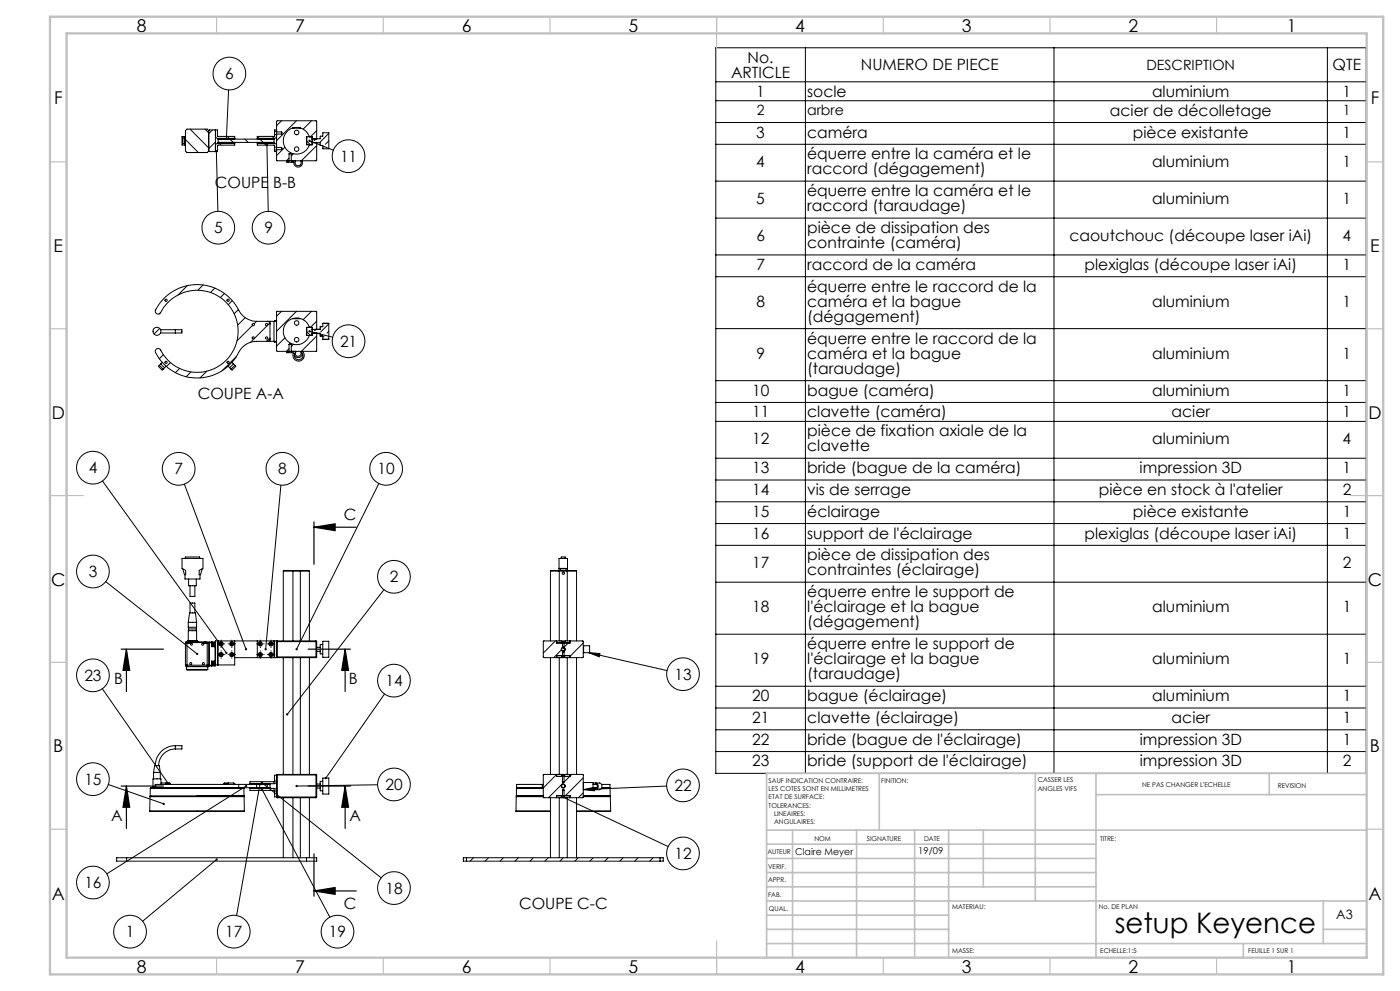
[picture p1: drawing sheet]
<svg xmlns="http://www.w3.org/2000/svg" width="420mm" height="297mm" viewBox="0 0 420 297" stroke-linecap="round" stroke-linejoin="round" font-family="sans-serif">
<g fill="none" stroke="#000" stroke-width=".3">
<path d="M214.7 14.3h195.2v217.5h-195.2zM241.6 14.3v217.5M316.2 14.3v217.5M398.2 14.3v217.5M57 38.7l5.6 5.6M61.5 38.7l1.1 1.1M62.6 39.2l-.4-.5h-6.1l-.5 .5v6l.5 .5h6.1l.4-.5M62.6 39.2v6.1M63.7 38.9l-1.1 1.2M64.6 39l-1.8-.1-.2 .3M68.6 26.9l-.7 14.7M82.4 39.4v.9"/>
<path d="M82.4 39.4h.6M83 39.5v-3.1l.1-.2h11.7l.2 .2v5.3h-1.3M83 39.5v.7M83 38.9h-.6v.5M83 39.5h1.5M84.5 36.2l-1.5 1.5M84.5 39.5l.2 .3-.2 .4M84.5 39.5v.7M87.9 38.3h2.2M87.9 38.3a4 4 0 0 0-1.8 6.7 4 4 0 0 0 6.7-1.6M88.9 36.2l-5.9 6M90.1 38.3a4 4 0 0 1 2.7 2.7"/>
<path d="M93.5 36.2l-2.6 2.5M95 39.2l-1.9 1.8M98.6 40l-2.6 2.7M214.7 30.2h195.2M214.7 36.7h195.2M214.7 24.5h195.2M55.3 41.3v1.7M55.5 40.9v2.6M55.5 41.3h-.7v1.7h.7M55.6 40.9h-1v2.6h1M55.6 41.8l3.9 3.9M62.6 45.3l.2 .1h1.8"/>
<path d="M64.6 40.7a.78 .78 0 0 0 .8 .8M64.6 42.6l-2 2M64.9 45.3l.5 18.1M65.4 42.6l.1 .1M65.4 42.9l-.4 .1-.4 .7M65.4 41.5v1.4M65.4 42.7h16.8M65.4 42.9h5M65.4 41.5h5M65.7 42.9l.6 .6M65.7 41.5l-.2 .2h16.7M68.4 41.2l.4 .3"/>
<path d="M69 42.7l-.2 .2M69 41.7l1 1M70.2 42.9l.2 .2M70.2 41.5l-.2 .2M70.4 41.7v-.8h-5.1l-.1-2h-.6v6.5h.6l.2-1.9h5v-.8M73.4 41.7l1.1 1M77.2 40.9l.6 .6M77.2 42.7v.8h5l.2 .6M77.2 42.9h5M77.2 41.5h5M78 41.7l1 1M78 42.7l-.2 .2"/>
<path d="M79.2 42.9l.6 .6M79.2 41.5l-.2 .2M80.1 43.5l.4 19.9M81.6 40.9l.6 .6M82.2 42.9a.78 .78 0 0 1 .8 .8M82.2 41.5v1.4M82.4 44.1v.9M82.4 40.3l-.1 .6h-5.1v.8M82.4 45v.4h.6M82.4 45h.6M82.4 44.1h.6M82.4 40.3h.6"/>
<path d="M83 44.9v3.3h3.7M83 44.2v.7M83 40.7a.73 .73 0 0 1-.8 .8M83 40.2v4M83 44.9h1.5M83 44.2h1.5M83 40.2h1.5M84.5 44.2l.2 .3-.2 .4M84.5 44.2v.7M85.5 44.1l-2.5 2.5M86.1 48.2l-.1 .4h.6M86.6 48.6h.9"/>
<path d="M86.6 48.2v.4M86.7 47.4l-.8 .8M86.7 46.1l.3-.2 .4 .2M86.7 46.1h.7M86.7 48.2h.7M86.7 46.1v2.1M87.4 46.1v2.1M87.5 48.2v.4M88.1 46.1l-.7 .6M88.5 48.2h.1a.97 .97 0 0 0 .8 1.5 .97 .97 0 0 0 .9-1.5h.1M90.1 49.4l.3 .3M90.5 48.2a1.3 1.3 0 0 1-.9 1.9 1.3 1.3 0 0 1-1.5-1.5h-.6"/>
<path d="M92 41h1.7v2.4h-1.7zM92 42.3l1.1 1.1M92 41v2.4M92.9 42.2l7.1 2.8M93.7 42.7h1.3l-.1 5.5h-7.5M93.7 41.6h2.4v-.8h.7v-1h1.8v4.8h-1.8v-1h-.7v-.8h-2.4M94.8 41.6l-.5 .5M95 43.6l-4.6 4.6M96.8 44h.1M98.6 44.6h-.1M98.6 42.2l-1 1M214.7 43.2h195.2"/>
<path d="M214.7 54.3h195.2M214.7 65.4h195.2M214.7 76.4h195.2M47.9 98.4l-1.7 1.7M48.2 98.8h4.4M48.2 99.8h4.4M48.2 93.6l-.4 .5M52.6 98.8h2v1h-2M52.6 98.8v1M56.2 85.6l-2.8 2.8M60.9 85.4l-1.6 1.6M64.5 86.4l-1.4 1.3"/>
<path d="M67.3 87.9l-1.2 1.3M69.7 90.1l-1.2 1.2M71.5 92.8l-1.3 1.2M73.6 95.2l-2.3 2.3M75.7 97.5l-4.6 4.7M77 96.3a6.3 6.3 0 0 1-5.8-4.2 13.9 13.9 0 0 0-24.6 1.3 .88 .88 0 0 0 .7 .7 .88 .88 0 0 0 .9-.4 12.3 12.3 0 0 1 18.8-3.8 12.3 12.3 0 0 1-.3 19.2 12.3 12.3 0 0 1-18.7-4.4 .84 .84 0 0 0-1.1-.1 .84 .84 0 0 0-.2 1.1 14.1 14.1 0 0 0 12.8 7.6 14.1 14.1 0 0 0 12.5-8.3 5.9 5.9 0 0 1 5-2.7h5.2M77 96.3h5.2M77 96.3l-.8 .7M80.2 96.3a.78 .78 0 0 1 .8 .8M80.2 97.6l-3.9 3.9M80.9 96.8l-.6 .7M81 96.3v6"/>
<path d="M82.2 96.3h.8M82.2 96.3v6M83 96.1h-.6v.2M84.5 93.3l-1.5 1.5M87.9 95.5l1.3-.2 .9 .2M87.9 95.5a4 4 0 0 0-1.8 6.6 4 4 0 0 0 6.7-1.6M87.9 95.5h2.2M88.9 93.3l-5.9 6M90.1 95.5a3.8 3.8 0 0 1 2.7 2.6M92 98.1h1.7v2.4h-1.7zM92 98.1v2.4M92 99.4l1.1 1.1"/>
<path d="M92.9 99.3l6.9 1.8M93.5 93.3l-2.6 2.5M93.7 98.8h1.3l-.1-5.5h-11.9v11.8l.1 .2h3.6M93.7 99.8h1.3l-.1 5.5h-7.5M93.7 98.7h2.4v-.8h.7v-1h1.8v4.8h-1.8v-1h-.7v-.8h-2.4M94.8 98.7l-.4 .4M95 96.2l-1.9 1.9M98.6 97.1l-2.4 2.3M98.6 99.3l-.5 .5M214.7 82.9h195.2M214.7 98.5h195.2M47.8 109.5l1.1 1.1"/>
<path d="M47.8 109.5l-.3 .3 .5 .5 .6 .6 .3-.3M48.2 109.1l1.2 1.1M48.2 109.1l-.4 .4M48.7 108.6l-.5 .5M49 106.3l-1.2 1.2M49.4 110.2l-.5 .4M49.8 109.7l-.4 .5M51.2 108.7l-1.3 1.2M53.9 110.4l-1.3 1.3M57.3 111.5l-1.5 1.4M62 111.3l-2 2M68.4 109.7l.5 .5"/>
<path d="M68.9 110.2l.4 .4M69.6 108.6l.4 .5M70 109.1l-1.1 1.1M70 109.1l.4 .4M70.4 109.5l-1.1 1.1M70.4 109.5l.3 .3-.4 .4-.7 .7-.3-.3M70.9 106.8l-4.3 4.3M76.2 101.6l-1 1M81 101.5l-.1 .4-.7 .4M81 101.2l-1.1 1.1M82.2 102.3h.8M82.4 102.3v.2h.6"/>
<path d="M85.5 101.2l-2.5 2.5M86.1 105.3l-.1 .4h.6M86.2 105.3v.4M86.6 105.7h.9M86.6 105.3v.4M86.7 103.2l.3-.2 .4 .2M86.7 103.2h.7M86.7 105.3h.7M86.7 103.2v2.1M86.7 104.5l-.8 .8M87.4 103.2v2.1M87.5 105.3v.4"/>
<path d="M88.1 103.2l-.7 .7M88.6 105.3h.2a1.36 1.36 0 0 0-.3 2 1.36 1.36 0 0 0 2 .1 1.36 1.36 0 0 0-.1-2l.1-.1M90.4 105.3h-.1a.95 .95 0 0 1-.6 1.4 .95 .95 0 0 1-1.2-1M90.7 105.3a1.73 1.73 0 0 1 .1 2.3 1.73 1.73 0 0 1-2.3 .4 1.73 1.73 0 0 1-.6-2.3h-.4M90.7 105.9a1.3 1.3 0 0 1-1 1.3 1.3 1.3 0 0 1-1.4-.7M90.7 107.1l.4 .3M95 100.7l-4.6 4.6M97.3 100.7l-.5 .4M98.6 101.6l-.1 .1M214.7 114.1h195.2M214.7 120.6h195.2M214.7 126.3h195.2"/>
<path d="M214.7 137.3h195.2M30.7 144.1l37.2 51.6M55.3 145.1l18.5 49.5M84.3 145.4l-4.6 49.2M113.7 144.9l-24.7 49.7M214.7 143.9h195.2M214.7 150.4h195.2M214.7 156.9h195.2M31.7 174.3l27.4 21.7M54.8 170.5l.5 1.7h.4M55.6 167.4v-.5h4.3v.5M55.7 172.2l-.2 .1v1.2h4.5v-1.2l-.2-.1"/>
<path d="M55.7 172.2v-1.2l-1.1-.6v-3h6.3v3l-1.1 .6v1.2M56.6 173.5v2h2.3v-2M57 175.5v3.2h1.5v-3.2M60.7 170.5l-.5 1.7h-.4M85 171.2h2.9M85 171.2v20.9M87.7 171h-2.5l-.2 .2M87.7 171l.2 .2M87.7 171h2.5M87.9 171.2v20.9M87.9 171.2h2.2M90.1 171.2h2.7"/>
<path d="M90.1 171.2v20.9M90.2 171h2.4l.2 .2M90.2 171l-.1 .2M92.8 171.2v20.9M115.2 176.7l-29.1 37.4M165.1 171.2h2.7M165.1 171.2v20.9M167.6 171h-2.3l-.2 .2M167.6 171h2.8M167.6 171l.2 .2M167.7 171v-3.6h2.6v3.6M167.7 171h.4"/>
<path d="M167.7 170.4h2.6M167.8 171.2h2.4M167.8 171.2v20.9M168.1 171v-.5h1.7v.5M168.4 167.4v-.5h1.2v.5M169.8 171h.5M170.2 171.2h2.8M170.2 171.2v20.9M170.4 171h2.4l.2 .2M170.4 171l-.2 .2M173 171.2v20.9M214.7 163.4h195.2"/>
<path d="M214.7 174.5h195.2M55.6 199.4l.2 .4h6.6l.2-.4M55.8 192.6h.9M55.8 192.6v.2M55.9 199.8h.1M55.9 199.8h6.4M55.9 199.8v.8M56 192.4l-.2 .2M56.1 192.3h3.3M56.1 192.3v.1M56.1 192.8l.1 7M56.5 192.4l.2 .2"/>
<path d="M56.5 189h2.5v3h-2.5zM56.5 186.5h2.5M56.5 186.5l.4-2.8h1.7l.4 2.8M56.5 188h2.5M56.5 186.5v1.5M56.5 188l.1 .5M56.6 188.5v.5M56.7 192h.1M56.7 192.6v.2M56.8 192.4h-1l-.2 .2v6.8M56.8 192.4v.4h-1.2M56.8 192.6h4.6"/>
<path d="M56.8 192.4h4.6M57 183.7v-3h1.5v3M57.7 192h-1.3l-.3 .3M57.7 192h1.4l.3 .3M58.8 192h.1M58.9 188.5v.5M59 188l-.1 .5h-2.3M59 186.5v1.5M59.4 192.3v.1M61.4 192.4h.6M61.4 192.4v.4h1.2M61.6 192.6h.9"/>
<path d="M61.6 192.6v.2M61.8 192.4l-.2 .2M62.2 192.8l-.1 7M62.3 192.4l.2 .2M62.3 199.8h.1M62.3 199.8v.8M62.4 192.4l.2 .2v6.8M62.5 192.6v.2M62.6 199.4l.2 .2M62.8 192.4l-.2 .2 1 .1M62.8 192.4h1.7M62.8 192.4v7.2"/>
<path d="M62.8 199.6h1.7M63.5 198.2h.1M63.5 198.2l.1 1.3M63.5 193.8h1M63.5 198.2h1M63.6 193.7l-.1 .1M63.6 199.3l-8 .1M63.6 192.5l-.1 1.3M63.6 192.5h.1M63.6 199.5h.9M63.6 193.7h.9M63.6 192.5v1.2"/>
<path d="M63.6 198.2v1.3M63.7 198.3v1.2M63.7 192.5v1.2M63.7 198.3h.2M63.7 192.5h.8M63.9 198.3l.3 .3v.6l-.3 .2zM63.9 192.5l.3 .5a.3 .3 0 0 1 .1 .4 .3 .3 0 0 1-.4 .1zM63.9 193.6l-.3 .1M64.2 198.9h.3M64.2 193.1h.3M64.5 193.7v.1M64.5 198.2h.1"/>
<path d="M64.5 198.2v.7M64.5 198.9h.1M64.5 193.1v.6M64.5 193.1h.1M64.5 199.5h.1M64.5 199.5v.1M64.5 192.4v.1M64.5 198.2l-.9 .1M64.5 192.5v.6M64.5 193.8v4.4M64.5 198.9v.6M64.6 199.5l-.1 .1"/>
<path d="M64.6 199.3h.6M65.2 192.1h.2M65.2 199.3h.2M65.2 192.1h-.6v7.4M65.2 192.1v7.2M65.4 192.1h16.8M65.4 192.1v7.2M65.8 193h1M65.8 196.2h1M66.3 192.5v1M66.3 195.7v1M69 193h1"/>
<path d="M69 196.2h1M69.5 192.5v1M69.5 195.7v1M70.4 197.1h11.8M70.4 192.1v7.2h-5M77.2 192.1v5M77.6 193h1M77.6 196.2h1M78.1 192.5v1M78.1 195.7v1M80.8 193h1M80.8 196.2h1"/>
<path d="M81.3 192.5v1M81.3 195.7v1M82.2 192.1h.2M82.2 197.1h.2M82.2 192.1v5M82.4 192.1h.6v5h-.6M82.4 192.1v5M83.2 196.9v.2M83.2 196.9h-.2l.2 .2M83.2 192.1l-.2 .1 .2 .1M83.2 192.1v.2M83.2 192.3v4.6"/>
<path d="M83.2 197.1h11.6M83.2 196.9h11.6M83.2 192.3h11.6M83.2 192.1h11.6M85 197.1v35M87.9 197.1v35M90.1 197.1v35M92.8 197.1v35M94.8 196.9v.2M94.8 196.9h.2M94.8 192.3h.2M94.8 192.1v.2"/>
<path d="M94.8 192.1l.2 .2M94.8 192.3v4.6M95 196.9l-.2 .2M95 195.2h1.1M95 194h1.1M95 192.3v4.6M96.8 192.2h1.8v4.8h-1.8zM96.8 193.2h-.7v2.8h.7M165.1 197.1v35M166.6 192.1l-3.6 3.6M167 192.2l.4 .5M167 196.7l.4 .4"/>
<path d="M167 192.1v.6h1.7M167.8 197.1v35M168.3 197.1h1.3M168.3 192.1h1.3M168.3 192.1l-5.3 .1 .1 4.9h5.2M168.3 192.1l.3 .3M168.5 194.7l-2.4 2.4M168.6 196.8h.7M168.6 192.4h.7M168.6 192.4v.3M168.6 196.5v.3M168.6 196.8l-.3 .3"/>
<path d="M168.7 193.8h.5M168.7 192.7h.5M168.7 195.4h.5M168.7 196.5h.5M168.7 196.5h-1.7v.6M168.7 192.7v1.1M168.7 195.4v1.1M168.8 194l.7 .8M169.2 196.5h1.8v.6M169.2 192.7v1.1M169.2 195.4v1.1M169.3 192.4v.3"/>
<path d="M169.3 196.5v.3M169.3 196.8l.3 .3M169.6 192.1l5.4 .1-.1 4.9h-5.3M169.6 192.1l-.3 .3M170.2 197.1v35M170.5 192.7l-1.4 1.4M171 192.1v.6h-1.8M171.1 192.1l-.1 .1M173 197.1v35M175 192.7l-4 4M175 193.5h.1M175 195.6h.1"/>
<path d="M175.1 193.5h1.8v2.1h-1.8M175.1 193.5v2.1M176.6 195.6l23.5 5.4M176.6 195.6l3.4 .3-.2 .9zM214.7 190.1h195.2M30.7 206.4l19.7 28.3M55.9 200.6h6.4M56.3 200.7h5.6M115.4 208l-17.6 25.2M214.7 205.7h195.2M214.7 212.2h195.2M214.7 218.7h195.2"/>
<path d="M32.5 235.1l16.6 5.8M45 238.8h28.2M45 238.8l-.1 4.3M45 238.5h.1M45.1 238.6h14M45.1 236.3h28.1M45.1 236.3l-.1 2.2M45.1 236.3h.1M45.1 236.3h28M45.3 236.1h4.9M45.3 236.1l-.2 .2M45.4 238.6l-.1 .1"/>
<path d="M45.5 236h1.1M45.5 236v.1M46.1 231.5h2M46.1 231.5l.3-2h1.4l.3 2M46.1 231.5v1.9M46.6 235.7h-.7l-.4 .3M46.7 236.1h24.9M46.7 235.1h24.9M46.7 235.1v1M48.1 231.5v1.9M48.3 235.1v-1.7h-2.4v2.3M48.3 234.7h1.5"/>
<path d="M49.8 234.7l1.2 .1M49.8 234.7l.1 .1M49.9 234.8h1.1M49.9 234.9l-.1 .2M49.9 234.9h1.1M49.9 234.8v.1M50.2 236.1h.1M50.2 236.1h-4.9M50.3 236.1h1.2M51 234.9l-.1 .2M51 234.8v.1M51.5 236.1h.1"/>
<path d="M51.6 236.1h15M52.6 223.5a6 6 0 0 0-6 6M52.6 224.5a5 5 0 0 0-5 5M52.6 223.5h2v1h-2M52.6 223.5v1M59.1 238.6h14.1M59.1 238.5h14.1M66.6 236.1h.2M66.7 236.1h.1M66.7 236.1h1.2M66.8 236.1h1.1M67.2 234.8h1.2"/>
<path d="M67.2 234.9h1.2M67.2 234.9l.1 .2M67.2 234.8v.1M67.9 236.1h.2M68.1 236.1h4.9M68.4 234.9l.1 .2M68.4 234.8v.1M68.5 234.7l-1.3 .1M68.5 234.7l-.1 .1M68.5 234.7h1.6l.5 .4M71.5 236.1h-3.4M71.6 236.1h5.4"/>
<path d="M71.6 235.1h5.4M71.6 235.1v1M72.8 238.6l.1 .1M72.9 236.1h.1M73 236.1l.1 .2M73.1 236.3h.1M73.2 238.6h.1M73.2 236.3v2.2M73.2 238.8l.1 4.3M73.8 235.6l-41.8 26.3M75 236.3h7.2M75 236.1v.8h7.2"/>
<path d="M75 234.9h7.2M77 235.1h4M77 236.1h4M77 235.1v1M78 235l-7 39.4M78.6 234.6l35.8 28.5M78.6 236.6l20.4 38.3M80.2 235.1v1M81 234.9v1.4M82.2 236.9l.2 .2M82.2 236.3a.73 .73 0 0 1 .8 .8h-.6M82.2 234.3v.6"/>
<path d="M82.2 236.3v.6M82.2 234.3h-7.2v.8M82.4 234.1l-.2 .2M82.4 234.1h.6a.78 .78 0 0 1-.8 .8M82.4 237.1v1.7h.6M83 238.9h.2M83 232.3h.2M83 238.9l.2 .2M83 232.3v6.6M83 232.3h-.6v1.8M83.2 232.1v.2M83.2 232.1l-.2 .2"/>
<path d="M83.2 238.9v.2M83.2 232.3v6.6M83.2 232.3h11.6M83.2 238.9h11.6M83.2 232.1h11.6M83.2 239.1h11.6M85 239.1v18M87.9 239.1v18M90.1 239.1v18M92.8 239.1v18M94.8 232.1v.2M94.8 238.9v.2"/>
<path d="M94.8 238.9h.2M94.8 232.3h.2M94.8 232.1l.2 .2M94.8 232.3v6.6M95 238.9l-.2 .2M95 236.2h1.1M95 235h1.1M95 232.3v6.6M96.8 233.2h1.8v4.8h-1.8zM96.8 234.2h-.7v2.8h.7M113.3 235.2l-24.3 .4M154.9 238.8h8.1"/>
<path d="M154.9 238.8l-.1 4.3M154.9 238.5l8.1 .1zM154.9 236.3h8.1M154.9 236.3v2.2M155 236.3h-.1M155 236.3h8M155.1 236.1h2.2M155.1 236.1l-.1 .2M155.3 238.6l-.1 .1M157.3 236.1h1.1M157.4 236.1h-2.3M157.5 236.1h.8"/>
<path d="M158.4 236.1h.1M158.4 236.1h4.2M162.7 235.1h-7.7v1h7.7M162.7 236.1h.3h-4.6M162.7 235.1h.3M162.7 235.1v1M163 238.7l-8.1 .1M165.1 239.1v18M167 232.6v.1M167.8 239.1v18M168.3 238.5l.3 .3M168.3 239.1h1.3"/>
<path d="M168.3 232.1h1.3M168.3 232.1l-5.3 .1v6.8l5.3 .1M168.3 232.1l.3 .3M168.6 238.8h.7M168.6 232.4h.7M168.6 238.8l-.3 .3M168.6 232.4v.3M168.6 238.5v.3M168.7 236.8h.5M168.7 238.5h.5M168.7 234.4h.5M168.7 232.7h.5"/>
<path d="M168.7 232.7h-1.7v-.6l-4 4M168.7 238.5h-1.7v.6M168.7 232.7v1.7M168.7 236.8v1.7M169 238.9l31.4 14.8M169.2 238.5h1.8v.6M169.2 232.7v1.7M169.2 236.8v1.7M169.3 238.8l.3 .3M169.3 232.4v.3M169.3 238.5v.3M169.6 232.1l5.4 .1v6.8l-5.4 .1"/>
<path d="M169.6 232.1l-.3 .3M170.2 239.1v18M170.9 232.7l-6.4 6.4M170.9 232.1l.1 .6h-1.8M171.5 232.1l-.5 .5M173 239.1v18M175 236.6l3.3-.6v1zM175 233.1l-5.4 5.4M175 237.6l-1.5 1.5M175 238.7l8.1 .1M175 238.6l8.1-.1zM175 236.6h.1"/>
<path d="M175 234.5h.1M175 238.8h8.1M175 234.5h2.9v2.1h-2.9M175 234.5v2.1M177.9 235.1h.9a.54 .54 0 0 1 .4 .7 .54 .54 0 0 1-.7 .3M177.9 236.3h.4M177.9 234.7h.9M178.3 236.2v.1M178.3 236.5h.1M178.4 236.1h-.5h1.2h-.6M178.5 236.1l-.2 .1M178.8 234.7a1.19 1.19 0 0 1 1.5 .4 1.19 1.19 0 0 1-.2 1.5l-1.3 .1"/>
<path d="M178.8 234.7a1.01 1.01 0 0 1 .7 1 1.01 1.01 0 0 1-1 .9l-.2-.1M180.4 236.3h2.6M180.5 235.1h2.5v1h-2.4M180.5 236.3h2.5M180.6 236.1h2.2M182.7 238.6l.1 .1M182.8 236.1l.2 .2M183 236.3h.1M183 236.3l.1 2.2M183.1 238.8l.1 4.3M200 235.6l-25 1M214.7 225.2h195.2"/>
<path d="M38 257.1h-3v1h3M38 257.1v1M38 257.1h54M38 258.1h54M44.9 243.1h28.4M65 257.6l-22.2 18.5M92 257.1h3v1h-3M92 257.1v1M139.9 257.1h-.9v1h.9M139.9 257.1h58.1M139.9 258.1h58.1M139.9 257.1v1"/>
<path d="M142 257.1l-1 1M146.5 257.1l-1 1M151 257.1l-1 1M154.8 243.1h10.3M155.5 257.1l-1 1M160 257.1l-1 1M164.5 257.1l-1 1M169 257.1l-1 1M173 243.1h10.2M173.5 257.1l-1 1M178 257.1l-1 1M182.5 257.1l-1.1 1"/>
<path d="M183.2 243.1h-10.2M186.9 257.1l-1 1M191.4 257.1l-1 1M195.9 257.1l-1 1M198 257.1h1v1h-1M198 257.1v1"/>
<circle cx="68.8" cy="22.1" r="4.9"/>
<circle cx="89" cy="39.7" r=".69"/>
<circle cx="89" cy="44.7" r=".68"/>
<circle cx="104.6" cy="46.8" r="4.9"/>
<circle cx="65.5" cy="68.2" r="4.9"/>
<circle cx="80.6" cy="68.2" r="4.9"/>
<circle cx="47.1" cy="99.3" r="1.19"/>
<circle cx="49.8" cy="90" r=".34"/>
<circle cx="68.4" cy="90" r=".34"/>
<circle cx="76" cy="97.3" r=".35"/>
<circle cx="80" cy="97.3" r=".34"/>
<circle cx="89" cy="96.8" r=".68"/>
<circle cx="49.8" cy="108.6" r=".34"/>
<circle cx="68.4" cy="108.6" r=".34"/>
<circle cx="76" cy="101.3" r=".35"/>
<circle cx="80" cy="101.3" r=".34"/>
<circle cx="89" cy="101.8" r=".68"/>
<circle cx="104.6" cy="102.3" r="4.9"/>
<circle cx="27.9" cy="140.2" r="4.9"/>
<circle cx="53.6" cy="140.5" r="4.9"/>
<circle cx="84.7" cy="140.5" r="4.9"/>
<circle cx="115.8" cy="140.5" r="4.9"/>
<circle cx="27.9" cy="171.3" r="4.9"/>
<circle cx="118.2" cy="172.9" r="4.9"/>
<circle cx="169" cy="171.8" r=".34"/>
<circle cx="57.2" cy="198.9" r=".29"/>
<circle cx="57.4" cy="193.1" r=".29"/>
<circle cx="60.8" cy="193.1" r=".29"/>
<circle cx="61" cy="198.9" r=".29"/>
<circle cx="66.3" cy="196.2" r=".25"/>
<circle cx="66.3" cy="193" r=".25"/>
<circle cx="66.3" cy="196.2" r=".63"/>
<circle cx="66.3" cy="193" r=".63"/>
<circle cx="66.3" cy="193" r=".35"/>
<circle cx="66.3" cy="196.2" r=".35"/>
<circle cx="69.5" cy="193" r=".34"/>
<circle cx="69.5" cy="196.2" r=".34"/>
<circle cx="69.5" cy="196.2" r=".25"/>
<circle cx="69.5" cy="193" r=".25"/>
<circle cx="69.5" cy="196.2" r=".63"/>
<circle cx="69.5" cy="193" r=".63"/>
<circle cx="78.1" cy="193" r=".25"/>
<circle cx="78.1" cy="196.2" r=".25"/>
<circle cx="78.1" cy="193" r=".33"/>
<circle cx="78.1" cy="196.2" r=".34"/>
<circle cx="78.1" cy="193" r=".62"/>
<circle cx="78.1" cy="196.2" r=".62"/>
<circle cx="81.3" cy="193" r=".25"/>
<circle cx="81.3" cy="196.2" r=".25"/>
<circle cx="81.3" cy="193" r=".63"/>
<circle cx="81.3" cy="196.2" r=".63"/>
<circle cx="81.3" cy="193" r=".33"/>
<circle cx="81.3" cy="196.2" r=".34"/>
<circle cx="169" cy="194.6" r=".5"/>
<circle cx="169" cy="194.6" r=".6"/>
<circle cx="27.9" cy="202.4" r="4.9"/>
<circle cx="118.2" cy="204" r="4.9"/>
<circle cx="204.9" cy="202.1" r="4.9"/>
<circle cx="27.9" cy="233.5" r="4.9"/>
<circle cx="118.2" cy="235.1" r="4.9"/>
<circle cx="169" cy="235.6" r=".5"/>
<circle cx="169" cy="235.6" r=".6"/>
<circle cx="204.9" cy="235.4" r="4.9"/>
<circle cx="204.9" cy="255.8" r="4.9"/>
<circle cx="27.9" cy="264.5" r="4.9"/>
<circle cx="39" cy="279.2" r="4.9"/>
<circle cx="70.1" cy="279.2" r="4.9"/>
<circle cx="101.2" cy="279.2" r="4.9"/>
<circle cx="118.2" cy="266.2" r="4.9"/>
</g>
<g fill="none" stroke="#000" stroke-width=".35">
<path d="M94.2 158l6.3-1v2zM94.2 158h12.7M94.2 156.4v12.7M36.3 194.6h12.7M37.9 194.6l1 6.3h-2zM37.9 194.6v12.7M92.4 194.6h12.7M103.5 194.6l1.1 6.3h-2.1zM103.5 194.6v12.7M36.3 235.6h12.7M37.9 235.6l1 6.3h-2zM37.9 235.6v12.7"/>
<path d="M92.4 235.6h12.7M103.5 235.6l1.1 6.3h-2.1zM103.5 235.6v12.7M94.2 255.9v12.7M94.2 267l6.3-1v2zM94.2 267h12.7"/>
</g>
<g fill="none" stroke="#000" stroke-width=".3" stroke-dasharray="30.5 1.3 1.3 1.3">
<path d="M65.3 196.2h-.1M65.3 193h-.1M66.3 195.2v-.2M66.3 197.2v.1M66.3 192v-.2M66.3 194v.1M67.3 196.2h.2M67.3 193h.2M68.5 193h-.1M68.5 196.2h-.1M69.5 192v-.2M69.5 194v.1"/>
<path d="M69.5 195.2v-.2M69.5 197.2v.1M70.5 193h.2M70.5 196.2h.2M77.1 193h-.1M77.1 196.2h-.1M78.1 192v-.2M78.1 194v.1M78.1 195.2v-.2M78.1 197.2v.1M79.1 193h.1M79.1 196.2h.1"/>
<path d="M80.3 193h-.1M80.3 196.2h-.1M81.3 192v-.2M81.3 194v.1M81.3 195.2v-.2M81.3 197.2v.1M82.3 193h.1M82.3 196.2h.1"/>
</g>
<g fill="none" stroke="#c0c0c0" stroke-width=".35">
<path d="M65 5v5M115 5v5M165 5v5M215 5v10M265 5v5M315 5v5M365 5v5M15 48.5h5M410 48.5h5M15 98.5h5M410 98.5h5M15 148.5h10"/>
<path d="M405 148.5h10M15 198.5h5M410 198.5h5M15 248.5h5M410 248.5h5M65 287v5M115 287v5M165 287v5M215 282v10M265 287v5M315 287v5M365 287v5"/>
</g>
<g fill="none" stroke="#c0c0c0" stroke-width=".5">
<path d="M263.8 231.8v17M310.6 231.8v38.2M328.8 231.8v55.2M328.8 238.2h81.2M380.8 231.8v6.4M410 231.8h-180v55.2M230 248.8h180M230 257.3h98.8M230 253h98.8M237.8 248.8v38.2M257 248.8v38.2M274.4 248.8v38.2"/>
<path d="M284.6 248.8v38.2M295 248.8v17M230 265.8h98.8M230 261.5h98.8M230 278.5h54.6M230 274.3h54.6M230 270h180M397 278.5h13M397 270v12.8M230 282.8h180M373 282.8v4.2"/>
</g>
<path d="M15 5h400v287h-400zM20 10h390v277h-390z" fill="none" stroke="#c0c0c0" stroke-width=".7"/>
<g fill="#000">
<path d="M73.5 194.4v.3l.4 .2-.1-.3 .2 .3v-.6zM79.5 194.3l-.2 .4 .4 .2v-.3v.3h.1l.2-.5zM88.8 194.3v.5l.2-.2-.2 .3a.34 .34 0 0 0 .5-.4 .34 .34 0 0 0-.5-.2zM67.7 195.4v.5l.4 .1-.2-.3 .2 .3 .1-.5zM85.9 213.9v.4l.2-.2-.2 .3a.34 .34 0 0 0 .5-.1 .34 .34 0 0 0 0-.4 .34 .34 0 0 0-.5 0zM97.5 232.9v.6l.3-.3-.3 .3a.34 .34 0 0 0 .5-.1 .34 .34 0 0 0 0-.5 .34 .34 0 0 0-.5 0zM88.7 235.3v.3h.3h-.3a.33 .33 0 0 0 .4 .3 .33 .33 0 0 0 .2-.6 .33 .33 0 0 0-.6 0zM78.4 234.3l.2 .3-.3-.2a.33 .33 0 0 0 .2 .5 .33 .33 0 0 0 .4-.4 .33 .33 0 0 0-.5-.2zM78.4 236.3a.34 .34 0 0 0 0 .6 .34 .34 0 0 0 .5-.3 .34 .34 0 0 0-.5-.3l.2 .3zM77.7 234.8a.35 .35 0 0 0 .2 .5 .35 .35 0 0 0 .4-.2 .35 .35 0 0 0-.3-.5v.4v-.4zM64.8 257.3a.34 .34 0 0 0-.1 .5 .34 .34 0 0 0 .5 0 .34 .34 0 0 0 0-.5l-.2 .3 .2-.3zM73.6 235.3a.33 .33 0 0 0 0 .5 .33 .33 0 0 0 .4 0 .33 .33 0 0 0 .1-.4l-.3 .2 .3-.3zM48.9 240.7v.5h.5l-.3-.3 .3 .1v-.3zM50.2 234.5l-.1 .4 .4 .2-.1-.4 .3 .2-.1-.4zM58.9 195.7v.5h.5l-.3-.2 .3 .2-.1-.5zM92.6 99.1l.3 .2-.4-.1a.34 .34 0 0 0 .4 .4 .34 .34 0 0 0 .3-.5 .34 .34 0 0 0-.6 0zM67.7 41.4l-.1 .3 .3 .2v-.3v.3a.34 .34 0 0 0 .3-.4 .34 .34 0 0 0-.5-.1zM92.6 41.9l-.1 .2 .4 .1-.4-.1a.34 .34 0 0 0 .3 .4 .34 .34 0 0 0 .4-.4 .34 .34 0 0 0-.6-.2zM79.8 43.2a.35 .35 0 0 0 .1 .6 .35 .35 0 0 0 .5-.2 .35 .35 0 0 0-.3-.5v.4v-.4zM64.7 45.1a.35 .35 0 0 0 0 .5 .35 .35 0 0 0 .6-.2 .35 .35 0 0 0-.4-.4v.3v-.3zM168.8 238.7l-.1 .1 .3 .1-.3-.1a.35 .35 0 0 0 .3 .5 .35 .35 0 0 0 .3-.5 .35 .35 0 0 0-.5-.1zM176.6 195.6l3.4 .3-.2 .9zM175 236.6l3.3-.6v1z"/>
<path d="M103.5 194.6l1.1 6.3h-2.1zM37.9 194.6l1 6.3h-2zM94.2 158l6.3-1v2zM94.2 267l6.3-1v2z"/>
<path d="M103.5 235.6l1.1 6.3h-2.1zM37.9 235.6l1 6.3h-2z"/>
</g>
<text font-size="8.5" x="334.4" y="279.7">setup Keyence</text>
<g font-size="5.3">
<text x="41" y="9.5">8</text>
<text x="88.5" y="9.5">7</text>
<text x="138.5" y="9.5">6</text>
<text x="188.5" y="9.5">5</text>
<text x="238.5" y="9.5">4</text>
<text x="288.5" y="9.5">3</text>
<text x="338.5" y="9.5">2</text>
<text x="386" y="9.5">1</text>
<text x="16.2" y="31.2">F</text>
<text x="411.2" y="31.2">F</text>
<text x="16.1" y="75.5">E</text>
<text x="411.1" y="75.5">E</text>
<text x="15.5" y="125.5">D</text>
<text x="410.5" y="125.5">D</text>
<text x="15.4" y="175.5">C</text>
<text x="410.4" y="175.5">C</text>
<text x="16" y="225.5">B</text>
<text x="411" y="225.5">B</text>
<text x="15.5" y="269.7">A</text>
<text x="410.5" y="269.7">A</text>
<text x="41" y="291.5">8</text>
<text x="88.5" y="291.5">7</text>
<text x="138.5" y="291.5">6</text>
<text x="188.5" y="291.5">5</text>
<text x="238.5" y="291.5">4</text>
<text x="288.5" y="291.5">3</text>
<text x="338.5" y="291.5">2</text>
<text x="386" y="291.5">1</text>
</g>
<g font-size="4.7">
<text x="67.5" y="23.7">6</text>
<text x="219.3" y="23.4">ARTICLE</text>
<text x="224.3" y="18.8">No.</text>
<text x="258.3" y="21.1">NUMERO DE PIECE</text>
<text x="399.8" y="21.1">QTE</text>
<text x="226.9" y="29">1</text>
<text x="242.1" y="29">socle</text>
<text x="345.6" y="29">aluminium</text>
<text x="402.8" y="29">1</text>
<text x="333" y="34.7">acier de décolletage</text>
<text x="226.9" y="41.2">3</text>
<text x="242.1" y="41.2">caméra</text>
<text x="339.9" y="41.2">pièce existante</text>
<text x="402.8" y="41.2">1</text>
<text x="242.1" y="47.7">équerre entre la caméra et le</text>
<text x="102" y="48.5">11</text>
<text x="226.9" y="50">4</text>
<text x="242.1" y="52.3">raccord (dégagement)</text>
<text x="345.6" y="50">aluminium</text>
<text x="402.8" y="50">1</text>
<text x="64.5" y="56.3">COUPE B-B</text>
<text x="242.1" y="58.8">équerre entre la caméra et le</text>
<text x="226.9" y="61.1">5</text>
<text x="242.1" y="63.3">raccord (taraudage)</text>
<text x="345.6" y="61.1">aluminium</text>
<text x="402.8" y="61.1">1</text>
<text x="64.2" y="69.9">5</text>
<text x="79.3" y="69.9">9</text>
<text x="242.1" y="69.8">pièce de dissipation des</text>
<text x="226.9" y="72.1">6</text>
<text x="242.1" y="74.4">contrainte (caméra)</text>
<text x="320.8" y="72.1">caoutchouc (découpe laser iAi)</text>
<text x="402.8" y="72.1">4</text>
<text x="226.9" y="80.9">7</text>
<text x="242.1" y="80.9">raccord de la caméra</text>
<text x="325.4" y="80.9">plexiglas (découpe laser iAi)</text>
<text x="402.8" y="80.9">1</text>
<text x="242.1" y="87.4">équerre entre le raccord de la</text>
<text x="226.9" y="91.9">8</text>
<text x="242.1" y="91.9">caméra et la bague</text>
<text x="345.6" y="91.9">aluminium</text>
<text x="402.8" y="91.9">1</text>
<text x="242.1" y="96.5">(dégagement)</text>
<text x="102" y="103.9">21</text>
<text x="226.9" y="107.5">9</text>
<text x="242.2" y="103">équerre entre le raccord de la</text>
<text x="242.2" y="107.5">caméra et la bague</text>
<text x="345.6" y="107.5">aluminium</text>
<text x="402.8" y="107.5">1</text>
<text x="242.2" y="112.1">(taraudage)</text>
<text x="59.3" y="119.5">COUPE A-A</text>
<text x="225.6" y="118.6">10</text>
<text x="242.2" y="118.6">bague (caméra)</text>
<text x="345.6" y="118.6">aluminium</text>
<text x="402.8" y="118.6">1</text>
<text x="225.6" y="125.1">11</text>
<text x="242.2" y="125.1">clavette (caméra)</text>
<text x="351.5" y="125.1">acier</text>
<text x="402.8" y="125.1">1</text>
<text x="242.2" y="130.8">pièce de fixation axiale de la</text>
<text x="225.6" y="133">12</text>
<text x="242.2" y="135.3">clavette</text>
<text x="345.6" y="133">aluminium</text>
<text x="402.8" y="133">4</text>
<text x="26.6" y="141.8">4</text>
<text x="52.3" y="142.2">7</text>
<text x="83.4" y="142.2">8</text>
<text x="113.3" y="142.2">10</text>
<text x="225.6" y="141.8">13</text>
<text x="242.2" y="141.8">bride (bague de la caméra)</text>
<text x="341.9" y="141.8">impression 3D</text>
<text x="402.8" y="141.8">1</text>
<text x="225.6" y="148.4">14</text>
<text x="242.2" y="148.4">vis de serrage</text>
<text x="329.7" y="148.4">pièce en stock à l'atelier</text>
<text x="402.8" y="148.4">2</text>
<text x="103.2" y="155.9">C</text>
<text x="225.6" y="154.9">15</text>
<text x="242.2" y="154.9">éclairage</text>
<text x="339.9" y="154.9">pièce existante</text>
<text x="402.8" y="154.9">1</text>
<text x="225.6" y="161.4">16</text>
<text x="242.2" y="161.4">support de l'éclairage</text>
<text x="325.4" y="161.4">plexiglas (découpe laser iAi)</text>
<text x="402.8" y="161.4">1</text>
<text x="242.2" y="167.9">pièce de dissipation des</text>
<text x="26.6" y="172.9">3</text>
<text x="225.6" y="170.2">17</text>
<text x="242.2" y="172.5">contraintes (éclairage)</text>
<text x="402.8" y="170.2">2</text>
<text x="116.9" y="174.5">2</text>
<text x="242.2" y="179">équerre entre le support de</text>
<text x="225.6" y="183.5">18</text>
<text x="242.2" y="183.5">l'éclairage et la bague</text>
<text x="345.6" y="183.5">aluminium</text>
<text x="402.8" y="183.5">1</text>
<text x="242.2" y="188">(dégagement)</text>
<text x="242.2" y="194.6">équerre entre le support de</text>
<text x="202.3" y="203.7">13</text>
<text x="225.6" y="199.1">19</text>
<text x="242.2" y="199.1">l'éclairage et la bague</text>
<text x="242.2" y="203.6">(taraudage)</text>
<text x="345.6" y="199.1">aluminium</text>
<text x="402.8" y="199.1">1</text>
<text x="25.3" y="204.1">23</text>
<text x="34.2" y="205.1">B</text>
<text x="104.6" y="205.1">B</text>
<text x="115.6" y="205.6">14</text>
<text x="225.6" y="210.1">20</text>
<text x="242.2" y="210.1">bague (éclairage)</text>
<text x="345.7" y="210.1">aluminium</text>
<text x="402.8" y="210.1">1</text>
<text x="225.6" y="216.7">21</text>
<text x="242.2" y="216.7">clavette (éclairage)</text>
<text x="351.5" y="216.7">acier</text>
<text x="402.8" y="216.7">1</text>
<text x="225.6" y="223.2">22</text>
<text x="242.2" y="223.2">bride (bague de l'éclairage)</text>
<text x="341.9" y="223.2">impression 3D</text>
<text x="402.8" y="223.2">1</text>
<text x="225.6" y="229.7">23</text>
<text x="242.2" y="229.7">bride (support de l'éclairage)</text>
<text x="341.9" y="229.7">impression 3D</text>
<text x="402.8" y="229.7">2</text>
<text x="25.3" y="235.2">15</text>
<text x="115.6" y="236.8">20</text>
<text x="202.3" y="237">22</text>
<text x="33.4" y="246.2">A</text>
<text x="104.9" y="246.2">A</text>
<text x="202.3" y="257.4">12</text>
<text x="25.3" y="266.1">16</text>
<text x="115.6" y="267.8">18</text>
<text x="103.2" y="272.3">C</text>
<text x="155.7" y="272.4">COUPE C-C</text>
<text x="37.7" y="280.9">1</text>
<text x="67.6" y="280.9">17</text>
<text x="98.7" y="280.9">19</text>
</g>
<g font-size="4.2">
<text x="343.9" y="20.9">DESCRIPTION</text>
<text x="227" y="34.6">2</text>
<text x="242.1" y="34.6">arbre</text>
<text x="402.9" y="34.6">1</text>
</g>
<text font-size="3.9" x="400.9" y="275.5">A3</text>
<g font-size="2.8">
<text x="238.5" y="256.1">Claire Meyer</text>
<text x="275.5" y="256">19/09</text>
</g>
<g font-size="2">
<text x="230.6" y="234.6">SAUF INDICATION CONTRAIRE:</text>
<text x="230.6" y="237.1">LES COTES SONT EN MILLIMETRES</text>
<text x="230.6" y="239.6">ETAT DE SURFACE:</text>
<text x="264.4" y="234.6">FINITION:</text>
<text x="311.3" y="234.5">CASSER LES</text>
<text x="311.3" y="237">ANGLES VIFS</text>
<text x="342.6" y="236">NE PAS CHANGER L'ECHELLE</text>
<text x="383.3" y="236.2">REVISION</text>
<text x="230.6" y="242.1">TOLERANCES:</text>
<text x="232.2" y="244.6">LINEAIRES:</text>
<text x="232.2" y="247.1">ANGULAIRES:</text>
<text x="244.3" y="252">NOM</text>
<text x="260" y="251.9">SIGNATURE</text>
<text x="277.2" y="251.9">DATE</text>
<text x="330" y="251.9">TITRE:</text>
<text x="230.2" y="256.1">AUTEUR</text>
<text x="230.4" y="260.3">VERIF.</text>
<text x="230.4" y="264.4">APPR.</text>
<text x="230.5" y="268.8">FAB.</text>
<text x="230.7" y="273.1">QUAL.</text>
<text x="285.7" y="272.5">MATERIAU:</text>
<text x="329.6" y="272.5">No. DE PLAN</text>
<text x="285.6" y="285.5">MASSE:</text>
<text x="330.1" y="285.6">ECHELLE:1:5</text>
<text x="374.5" y="285.6">FEUILLE 1 SUR 1</text>
</g>
</svg>
